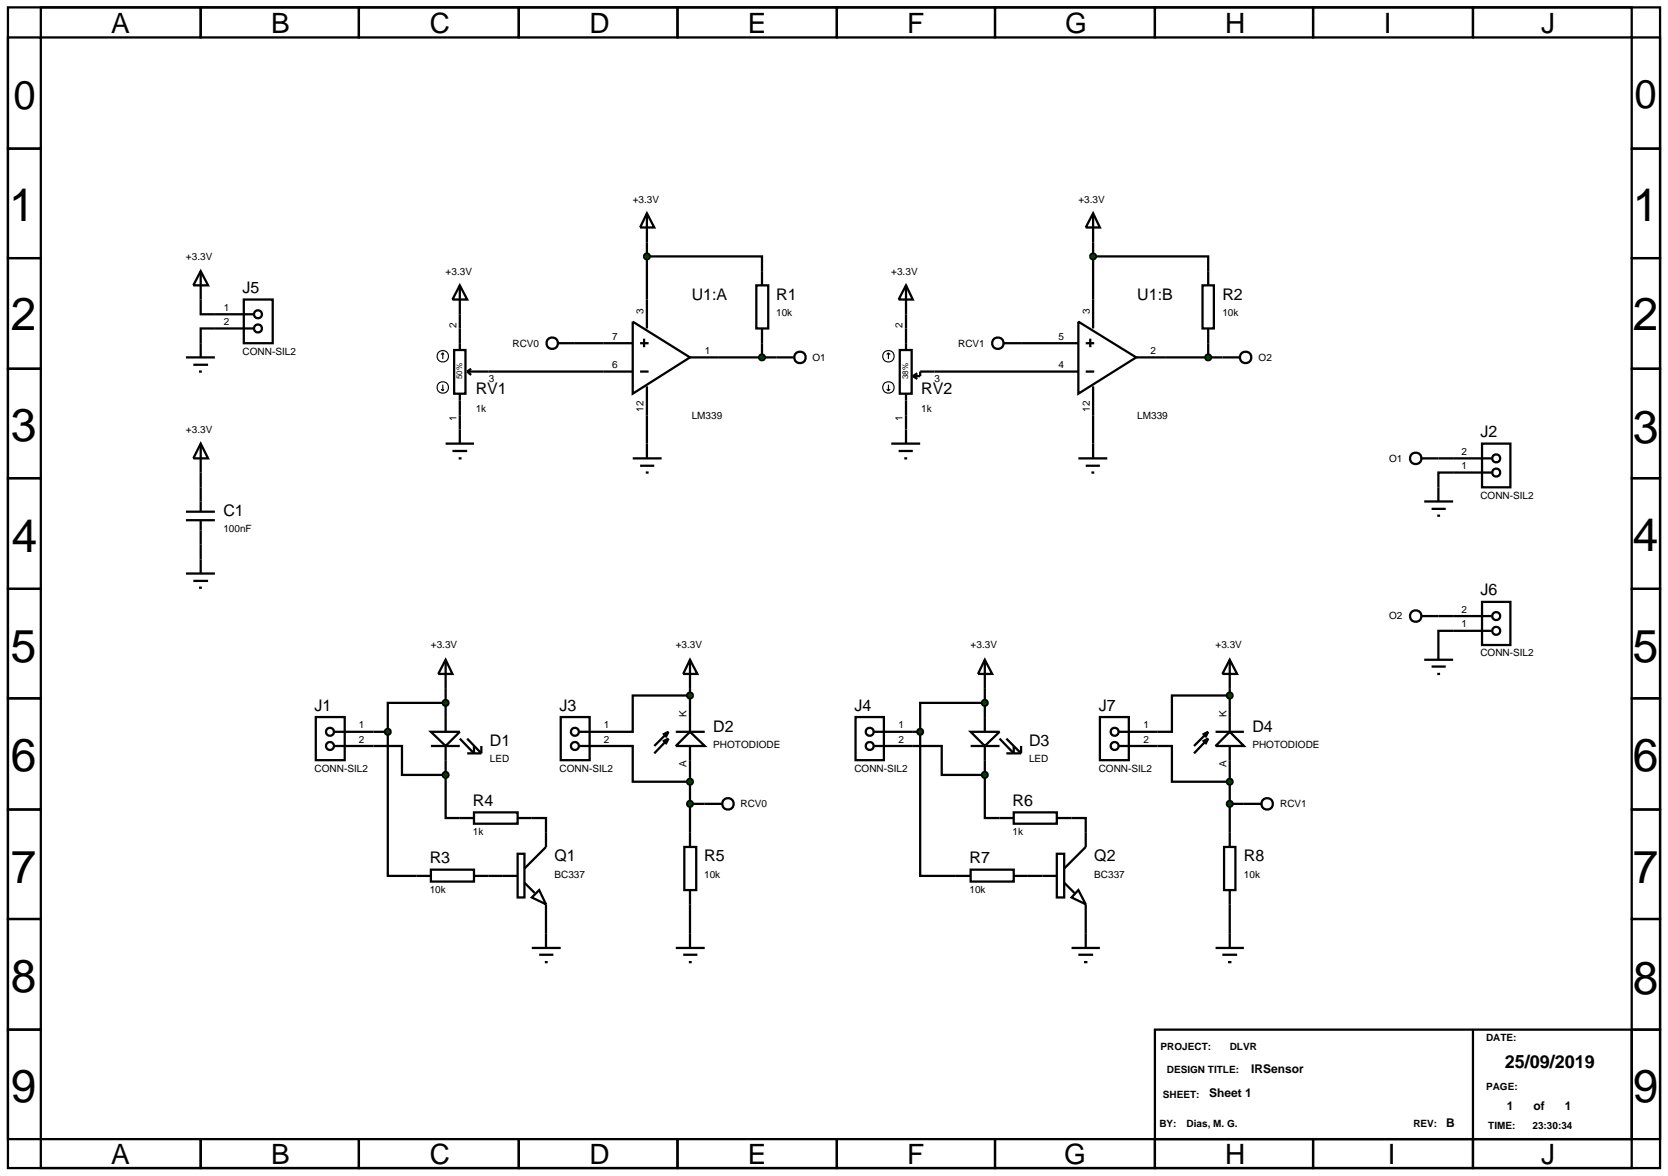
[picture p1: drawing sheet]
<svg xmlns="http://www.w3.org/2000/svg" width="294mm" height="207mm" viewBox="0 0 294 207" stroke-linecap="round" stroke-linejoin="round" font-family="sans-serif">
<g fill="none" stroke="#000" stroke-width=".4">
<path d="M1.4 1.3h291.4v204.6h-291.4zM1.4 6.6h5.8v19.6h-5.8zM7.2 1.3h28.2v5.3h-28.2zM35.4 1.3h27.9v5.3h-27.9zM63.3 1.3h28.2v5.3h-28.2zM91.5 1.3h28v5.3h-28zM119.5 1.3h28.1v5.3h-28.1zM147.6 1.3h27.9v5.3h-27.9zM175.5 1.3h28.2v5.3h-28.2zM203.7 1.3h27.9v5.3h-27.9zM231.6 1.3h28.2v5.3h-28.2zM259.8 1.3h28v5.3h-28z"/>
<path d="M287.8 6.6h5v19.6h-5zM1.4 26.2h5.8v19.3h-5.8zM114.1 37.6l1.3 2.5h-2.5zM114.1 37.6v20.3M287.8 26.2h5v19.3h-5zM1.4 45.5h5.8v19.5h-5.8zM35.4 52.8v2.6h2.5M37.9 57.9h-2.5v2.6M81.1 55.4v2.5M111.6 56.7l10.1 6.3-10.1 6.4zM113.6 59.7v1.5M114.1 45.2h20.3v5.1"/>
<path d="M133.4 50.3h2.1v7.6h-2.1zM134.4 57.9v5.1M159.8 55.4v2.5M192.8 45.2h20.3v2.6M192.8 42.7v10.1M287.8 45.5h5v19.5h-5zM1.4 65h5.8v19.3h-5.8zM81.1 73.2v2.5M86.2 65.5h25.4M101.4 60.5h10.2M112.9 65.5h1.5M112.9 60.5h1.5"/>
<path d="M114.1 68.1v10.1M121.7 63h15.3M159.8 73.2v2.5M164.8 65.5h20.4M180.1 60.5h5.1M192.8 73.2v5M205.5 63h10.1M213.1 60.5v2.5M287.8 65h5v19.3h-5zM1.4 84.3h5.8v19.5h-5.8zM35.4 83.3v2.6M35.4 96v2.6"/>
<path d="M253.7 80.8h2.6M256.3 83.3h-2.6v2.6M287.8 84.3h5v19.5h-5zM1.4 103.8h5.8v19.3h-5.8zM253.7 108.6h2.6M256.3 111.2h-2.6v2.5M287.8 103.8h5v19.3h-5zM1.4 123.1h5.8v19.6h-5.8zM65.9 131.5h5v5.1h7.7M65.9 129h2.5M68.4 129v25.4h5.1M78.6 136.6v7.6h2.5"/>
<path d="M78.6 123.9h-10.2v5.1M78.6 121.3v5.1M78.6 134v2.6M109 131.5h2.6v6.3h10.1M121.7 122.6h-10.1v6.4h-2.6M121.7 121.3v5.1M121.7 134v12.7M161 131.5h5.1v5.1h7.6M161 129h1.3M162.3 129v25.4h6.3M173.7 136.6v7.6h2.6M173.7 123.9h-11.4v5.1"/>
<path d="M173.7 121.3v5.1M173.7 134v2.6M204.2 131.5h2.5v6.3h10.2M216.9 122.6h-10.2v6.4h-2.5M216.9 121.3v5.1M216.9 134v12.7M287.8 123.1h5v19.6h-5zM1.4 142.7h5.8v19.3h-5.8zM86.2 154.4h2.5M93.8 144.2h2.5v2.5M121.7 159.4v5.1M121.7 141.7h2.6"/>
<path d="M181.3 154.4h2.6M189 144.2h2.5v2.5M216.9 141.7h2.5M216.9 159.4v5.1M287.8 142.7h5v19.3h-5zM1.4 162h5.8v19.5h-5.8zM96.3 162v2.5M191.5 162v2.5M287.8 162h5v19.5h-5zM1.4 181.5h5.8v19.3h-5.8zM203.7 181.5h84.1v19.3h-84.1zM259.8 181.5v19.3"/>
<path d="M287.8 181.5h5v19.3h-5zM7.2 200.8h28.2v5.1h-28.2zM35.4 200.8h27.9v5.1h-27.9zM63.3 200.8h28.2v5.1h-28.2zM91.5 200.8h28v5.1h-28zM119.5 200.8h28.1v5.1h-28.1zM147.6 200.8h27.9v5.1h-27.9zM175.5 200.8h28.2v5.1h-28.2zM203.7 200.8h27.9v5.1h-27.9zM231.6 200.8h28.2v5.1h-28.2zM259.8 200.8h28v5.1h-28z"/>
</g>
<path d="M113.7 44.9l.4-.2-.5 .5zM114.1 44.7l.4 .2 .1 .3zM114.6 45.2l-.1 .3-.4 .2zM113.6 45.2l.5 .5-.4-.2z" fill="#004000" stroke="#000" stroke-width=".4"/>
<path d="M113.6 45.2l.5-.5 .5 .5-.5 .5z" fill="#004000"/>
<g fill="none" stroke="#000" stroke-width=".4">
<path d="M192.8 37.6l1.2 2.5h-2.5zM192.8 37.6v5.1M81.1 50.3l1.3 2.5h-2.6zM81.1 50.3v5.1M81.1 57.9v3.8M190.2 56.7l10.2 6.3-10.2 6.4zM192.3 59.7v1.5M192.8 52.8v5.1M212.1 50.3h2v7.6h-2zM213.1 47.8v2.5M213.1 57.9v2.6M78.6 78.2h5"/>
<path d="M79.8 79.5h2.6M80.1 61.7h2v7.7h-2zM81.1 69.4v3.8M81.1 75.7v2.5M82.4 65.5l.7 .6M82.4 65.5h3.8M83.1 65l-.7 .5M98.4 60.5h3M114.1 78.2v2.6M185.2 65.5h5M185.2 60.5h5M191.5 65.5h1.5"/>
<path d="M191.5 60.5h1.5M192.8 68.1v5.1M200.4 63h5.1M80.9 80.8h.5M111.6 80.8h5.1M112.9 82.1h2.5M113.9 83.3h.5"/>
<circle cx="97.4" cy="60.5" r="1.01"/>
</g>
<g fill="none" stroke="#000" stroke-width=".2">
<path d="M77.8 68.6l.3 .3M78.1 62.2l-.3 .3M78.1 62.2l.2 .3M78.1 62.2v1.1M78.1 67.8v1.1M78.3 68.6l-.2 .3"/>
<circle cx="78.1" cy="62.8" r="1.01"/>
<circle cx="78.1" cy="68.3" r="1.01"/>
</g>
<path d="M192.4 44.9l.4-.2-.5 .5zM192.8 44.7l.4 .2 .1 .3zM193.3 45.2l-.1 .3-.4 .2zM192.3 45.2l.5 .5-.3-.1z" fill="#004000" stroke="#000" stroke-width=".4"/>
<path d="M192.3 45.2l.5-.5 .5 .5-.5 .5z" fill="#004000"/>
<g fill="none" stroke="#000" stroke-width=".4">
<path d="M35.4 47.8l1.3 2.5h-2.6zM35.4 47.8v5M37.9 55.4h6.9M37.9 57.9h6.9M43 52.8h5.1v7.7h-5.1zM159.8 50.3l1.2 2.5h-2.5zM159.8 50.3v5.1M159.8 57.9v3.8M32.8 63h5.1M34.1 64.3h2.6M35.1 65.5h.5M35.4 60.5v2.5"/>
<path d="M157.2 78.2h5.1M158.5 79.5h2.5M158.7 61.7h2.1v7.7h-2.1zM159.8 69.4v3.8M159.8 75.7v2.5M161 66.3l.8 .5M161.8 65.8l-.8 .5M164.8 65.5h-2.5v.8h-1.3M177 60.5h3.1M192.8 78.2v2.6M159.5 80.8h.5M190.2 80.8h5.1"/>
<path d="M191.5 82.1h2.5M192.5 83.3h.5M78.6 116.3l1.2 2.5h-2.5zM78.6 116.3v5M55.7 126.4h5.1v7.6h-5.1zM59 131.5h6.9M59 129h6.9M76 129h5.1l-2.5 2.5zM76 131.5h5.1M78.6 126.4v2.6M78.6 131.5v2.5M81.1 130.2l2.5 2.6v-1.3"/>
<path d="M82.4 130.2l2.5 2.6M82.4 132.8h2.5M84.9 131.5v1.3M117.9 129l-2.5 2.5M117.9 130.2l-2.5 2.6M117.9 130.2l-.5 1M117.9 130.2l-1 .5M117.9 129l-.5 1M117.9 129l-1 .5M119.2 129h5.1M121.7 129l2.6 2.5h-5.1zM121.7 126.4v2.6"/>
<path d="M121.7 131.5v2.5M93.8 167.1h5.1M95.1 168.3h2.5M96.1 169.6h.5M96.3 164.5v2.6"/>
<circle cx="45.5" cy="57.9" r=".7"/>
<circle cx="45.5" cy="55.4" r=".7"/>
<circle cx="176" cy="60.5" r="1.01"/>
<circle cx="58.2" cy="129" r=".7"/>
<circle cx="58.2" cy="131.5" r=".7"/>
</g>
<g fill="none" stroke="#000" stroke-width=".2">
<path d="M156.4 68.6l.3 .3M156.7 62.2l-.3 .3M156.7 62.2l.3 .3M156.7 62.2v1.1M156.7 67.8v1.1M157 68.6l-.3 .3"/>
<circle cx="156.7" cy="62.8" r="1.01"/>
<circle cx="156.7" cy="68.3" r="1.01"/>
</g>
<path d="M78.3 123.5l.3-.1-.5 .5zM78.6 123.4l.3 .1 .2 .4zM78.6 124.4l.5-.5-.2 .4zM78.1 123.9l.5 .5-.3-.1z" fill="#004000" stroke="#000" stroke-width=".4"/>
<path d="M78.6 123.4l.5 .5-.5 .5-.5-.5z" fill="#004000"/>
<g fill="none" stroke="#000" stroke-width=".4">
<path d="M261.4 78.2h5v7.7h-5zM256.3 83.3h6.8M256.3 80.8h6.8M73.5 154.4h2.5M76 153.3h7.6v2.1h-7.6zM81.1 144.2h2.5M83.6 143.2h7.7v2h-7.7zM83.6 154.4h2.6M88.7 154.4h2.6M91.3 150.5h1.2v7.7h-1.2zM91.3 144.2h2.5M92.5 155.6l1.8 1.8"/>
<path d="M95.1 156.9l1.2 2.5-2.5-1.2zM96.3 146.7v2.6l-3.8 3.8M96.3 159.4v2.6"/>
<circle cx="263.9" cy="83.3" r=".7"/>
<circle cx="263.9" cy="80.8" r=".7"/>
</g>
<path d="M78.3 136.2l.3-.1-.5 .5zM78.6 136.1l.3 .1 .2 .4zM78.6 137.1l.5-.5-.2 .4zM78.1 136.6l.5 .5-.3-.1z" fill="#004000" stroke="#000" stroke-width=".4"/>
<path d="M78.6 136.1l.5 .5-.5 .5-.5-.5z" fill="#004000"/>
<g fill="none" stroke="#000" stroke-width=".4">
<path d="M121.7 116.3l1.3 2.5h-2.5zM121.7 116.3v5M120.7 149.3h2.1v7.6h-2.1zM121.7 146.7v2.6M121.7 156.9v2.5M124.3 141.7h3M119.2 167.1h5.1M120.5 168.3h2.5M121.5 169.6h.5M121.7 164.5v2.6"/>
<circle cx="128.4" cy="141.7" r="1.01"/>
</g>
<path d="M121.3 141.4l.4-.2-.5 .5zM121.7 141.2l.3 .1 .2 .4zM122.2 141.7l-.1 .3-.4 .2zM121.2 141.7l.5 .5-.4-.2z" fill="#004000" stroke="#000" stroke-width=".4"/>
<path d="M121.2 141.7l.5-.5 .5 .5-.5 .5z" fill="#004000"/>
<g fill="none" stroke="#000" stroke-width=".4">
<path d="M35.4 78.2l1.3 2.6h-2.6zM35.4 78.2v5.1M32.8 91.7h5.1M32.8 90.2h5.1M35.4 85.9v4.3M35.4 91.7v4.3M35.4 98.6v2.5M32.8 101.1h5.1M34.1 102.4h2.6M35.1 103.6h.5M98.9 126.4h5.1v7.6h-5.1zM102.2 129h6.8"/>
<path d="M102.2 131.5h6.8"/>
<circle cx="101.4" cy="129" r=".7"/>
<circle cx="101.4" cy="131.5" r=".7"/>
</g>
<g fill="#004000" stroke="#000" stroke-width=".4">
<path d="M121.4 122.2l.3-.1-.5 .5zM121.7 122.1l.4 .2 .1 .3zM121.7 123.1l.5-.5-.2 .4zM121.2 122.6l.5 .5-.4-.2z"/>
<path d="M121.3 137.5l.4-.2-.5 .5zM121.7 137.3l.3 .1 .2 .4zM121.7 138.3l.5-.5-.1 .3zM121.2 137.8l.5 .5-.4-.2z"/>
</g>
<g fill="#004000">
<path d="M121.7 122.1l.5 .5-.5 .5-.5-.5z"/>
<path d="M121.2 137.8l.5-.5 .5 .5-.5 .5z"/>
</g>
<g fill="none" stroke="#000" stroke-width=".4">
<path d="M173.7 116.3l1.3 2.5h-2.5zM173.7 116.3v5M150.9 126.4h5v7.6h-5zM154.2 131.5h6.8M154.2 129h6.8M171.2 129h5.1l-2.6 2.5zM171.2 131.5h5.1M173.7 126.4v2.6M173.7 131.5v2.5M176.3 130.2l2.5 2.6v-1.3M177.5 130.2l2.6 2.6M177.5 132.8h2.6"/>
<path d="M180.1 131.5v1.3M213.1 129l-2.5 2.5M213.1 130.2l-2.5 2.6M213.1 130.2l-.5 1M213.1 130.2l-1 .5M213.1 129l-.5 1M213.1 129l-1 .5M214.4 131.5l2.5-2.5 2.5 2.5zM214.4 129h5M216.9 126.4v2.6M216.9 131.5v2.5M189 167.1h5"/>
<path d="M190.2 168.3h2.6M191.2 169.6h.6M191.5 164.5v2.6"/>
<circle cx="153.4" cy="129" r=".7"/>
<circle cx="153.4" cy="131.5" r=".7"/>
</g>
<path d="M173.4 123.5l.3-.1-.5 .5zM173.7 123.4l.4 .2 .1 .3zM173.7 124.4l.5-.5-.1 .3zM173.2 123.9l.5 .5-.4-.2z" fill="#004000" stroke="#000" stroke-width=".4"/>
<path d="M173.7 123.4l.5 .5-.5 .5-.5-.5z" fill="#004000"/>
<g fill="none" stroke="#000" stroke-width=".4">
<path d="M256.3 111.2h6.8M256.3 108.6h6.8M261.4 106.1h5v7.6h-5zM168.6 154.4h2.6M171.2 153.3h7.6v2.1h-7.6zM176.3 144.2h2.5M178.8 143.2h7.6v2h-7.6zM178.8 154.4h2.5M183.9 154.4h2.5M186.4 150.5h1.3v7.7h-1.3zM186.4 144.2h2.6M187.7 155.6l1.8 1.8"/>
<path d="M190.2 156.9l1.3 2.5-2.5-1.2zM191.5 146.7v2.6l-3.8 3.8M191.5 159.4v2.6"/>
<circle cx="263.9" cy="108.6" r=".7"/>
<circle cx="263.9" cy="111.2" r=".7"/>
</g>
<path d="M173.4 136.2l.3-.1-.5 .5zM173.7 136.1l.4 .2 .1 .3zM173.7 137.1l.5-.5-.1 .3zM173.2 136.6l.5 .5-.4-.2z" fill="#004000" stroke="#000" stroke-width=".4"/>
<path d="M173.7 136.1l.5 .5-.5 .5-.5-.5z" fill="#004000"/>
<g fill="none" stroke="#000" stroke-width=".4">
<path d="M216.9 116.3l1.3 2.5h-2.6zM216.9 116.3v5M215.9 149.3h2v7.6h-2zM216.9 146.7v2.6M216.9 156.9v2.5M219.4 141.7h3.1M214.4 167.1h5M215.6 168.3h2.6M216.6 169.6h.6M216.9 164.5v2.6"/>
<circle cx="223.5" cy="141.7" r="1.01"/>
</g>
<path d="M216.5 141.4l.4-.2-.5 .5zM216.9 141.2l.4 .2 .1 .3zM217.4 141.7l-.1 .3-.4 .2zM216.4 141.7l.5 .5-.4-.2z" fill="#004000" stroke="#000" stroke-width=".4"/>
<path d="M216.4 141.7l.5-.5 .5 .5-.5 .5z" fill="#004000"/>
<g fill="none" stroke="#000" stroke-width=".4">
<path d="M194 126.4h5.1v7.6h-5.1zM197.3 129h6.9M197.3 131.5h6.9"/>
<circle cx="196.6" cy="129" r=".7"/>
<circle cx="196.6" cy="131.5" r=".7"/>
</g>
<g fill="#004000" stroke="#000" stroke-width=".4">
<path d="M216.5 122.3l.4-.2-.5 .5zM216.9 122.1l.4 .2 .1 .3zM217.4 122.6l-.1 .3-.4 .2zM216.4 122.6l.5 .5-.3-.1z"/>
<path d="M216.5 137.5l.4-.2-.5 .5zM216.9 137.3l.4 .2 .1 .3zM216.9 138.3l.5-.5-.1 .3zM216.4 137.8l.5 .5-.4-.2z"/>
</g>
<g fill="#004000">
<path d="M216.4 122.6l.5-.5 .5 .5-.5 .5z"/>
<path d="M216.4 137.8l.5-.5 .5 .5-.5 .5z"/>
</g>
<g fill="none" stroke="#000" stroke-width=".4">
<path d="M137 63h3"/>
<circle cx="141.1" cy="63" r="1.01"/>
</g>
<path d="M134.1 62.6l.3-.1-.5 .5zM134.4 62.5l.4 .2 .1 .3zM134.4 63.5l.5-.5-.2 .4zM133.9 63l.5 .5-.4-.2z" fill="#004000" stroke="#000" stroke-width=".4"/>
<path d="M134.4 62.5l.5 .5-.5 .5-.5-.5z" fill="#004000"/>
<g fill="none" stroke="#000" stroke-width=".4">
<path d="M215.6 63h3.1"/>
<circle cx="219.7" cy="63" r="1.01"/>
</g>
<path d="M212.8 62.6l.3-.1-.5 .5zM213.1 62.5l.4 .2 .1 .3zM213.6 63l-.2 .4-.3 .1zM212.6 63l.5 .5-.4-.2z" fill="#004000" stroke="#000" stroke-width=".4"/>
<path d="M213.1 62.5l.5 .5-.5 .5-.5-.5z" fill="#004000"/>
<g fill="none" stroke="#000" stroke-width=".4">
<path d="M250.7 80.8h3M251.2 88.4h5.1M252.5 89.7h2.5M253.5 90.9h.5M253.7 85.9v2.5M250.7 108.6h3M251.2 116.3h5.1M252.5 117.5h2.5M253.5 118.8h.5M253.7 113.7v2.6"/>
<circle cx="249.7" cy="80.8" r="1.01"/>
<circle cx="249.7" cy="108.6" r="1.01"/>
</g>
<g fill="#004000" stroke="#000" stroke-width=".4">
<path d="M161.9 128.7l.4-.2-.5 .5zM162.3 128.5l.4 .2 .1 .3zM162.8 129l-.1 .3-.4 .2zM161.8 129l.5 .5-.4-.2z"/>
<path d="M68 128.7l.4-.2-.5 .5zM68.4 128.5l.3 .1 .2 .4zM68.9 129l-.1 .3-.4 .2zM67.9 129l.5 .5-.4-.2z"/>
</g>
<g fill="#004000">
<path d="M161.8 129l.5-.5 .5 .5-.5 .5z"/>
<path d="M67.9 129l.5-.5 .5 .5-.5 .5z"/>
</g>
<g font-size="8.1">
<text x="1.6" y="38.9">1</text>
<text x="288" y="38.9">1</text>
<text x="1.9" y="58.2">2</text>
<text x="288" y="58.2">2</text>
<text x="1.9" y="77.7">3</text>
<text x="288" y="78">3</text>
<text x="2.1" y="97.3">4</text>
<text x="288" y="97">4</text>
<text x="1.9" y="116.7">5</text>
<text x="288" y="116.7">5</text>
<text x="1.9" y="135.8">6</text>
<text x="288" y="135.8">6</text>
<text x="1.9" y="155.6">7</text>
<text x="288" y="155.6">7</text>
<text x="1.9" y="174.9">8</text>
<text x="288" y="175.2">8</text>
<text x="1.9" y="194.2">9</text>
<text x="288" y="194.2">9</text>
</g>
<g font-size="7.1">
<text x="2.4" y="19.3">0</text>
<text x="288.3" y="19.1">0</text>
</g>
<g font-size="4.9">
<text x="19.6" y="5.8">A</text>
<text x="47.8" y="5.8">B</text>
<text x="75.8" y="5.8">C</text>
<text x="104" y="5.8">D</text>
<text x="131.9" y="5.8">E</text>
<text x="160" y="5.8">F</text>
<text x="187.9" y="5.8">G</text>
<text x="216.1" y="5.8">H</text>
<text x="244.1" y="5.8">I</text>
<text x="271.8" y="5.8">J</text>
<text x="19.6" y="205.3">A</text>
<text x="47.8" y="205.3">B</text>
<text x="75.8" y="205.3">C</text>
<text x="104" y="205.3">D</text>
<text x="131.9" y="205.3">E</text>
<text x="160" y="205.3">F</text>
<text x="187.7" y="205.3">G</text>
<text x="216.1" y="205.3">H</text>
<text x="244.8" y="205.3">I</text>
<text x="271.8" y="205.3">J</text>
</g>
<text font-size="3.2" x="265.4" y="188.2">25/09/2019</text>
<g font-size="2.8">
<text x="42.8" y="51.7">J5</text>
<text x="122" y="53">U1:A</text>
<text x="136.9" y="52.9">R1</text>
<text x="200.6" y="53">U1:B</text>
<text x="215.6" y="52.9">R2</text>
<text x="83.9" y="69.5">RV1</text>
<text x="162.5" y="69.5">RV2</text>
<text x="261.1" y="77.1">J2</text>
<text x="39.4" y="91">C1</text>
<text x="261.1" y="105">J6</text>
<text x="55.5" y="125.3">J1</text>
<text x="98.7" y="125.3">J3</text>
<text x="150.7" y="125.3">J4</text>
<text x="193.8" y="125.3">J7</text>
<text x="86.4" y="131.5">D1</text>
<text x="125.8" y="129">D2</text>
<text x="181.5" y="131.5">D3</text>
<text x="220.9" y="129">D4</text>
<text x="83.4" y="142.1">R4</text>
<text x="178.6" y="142.1">R6</text>
<text x="75.8" y="152.2">R3</text>
<text x="97.8" y="151.9">Q1</text>
<text x="124.2" y="151.9">R5</text>
<text x="171" y="152.2">R7</text>
<text x="193" y="151.9">Q2</text>
<text x="219.4" y="151.9">R8</text>
</g>
<g font-size="2.1">
<text x="220.7" y="189.2">IRSensor</text>
<text x="213.3" y="193.4">Sheet 1</text>
<text x="265.8" y="195.6">1</text>
<text x="270.5" y="195.6">of</text>
<text x="276" y="195.6">1</text>
<text x="255.1" y="198.6">B</text>
</g>
<g font-size="1.8">
<text x="111.6" y="35.7">+3.3V</text>
<text x="190.2" y="35.7">+3.3V</text>
<text x="32.8" y="45.8">+3.3V</text>
<text x="78.6" y="48.4">+3.3V</text>
<text x="157.2" y="48.4">+3.3V</text>
<text x="39.5" y="54.8">1</text>
<text x="39.5" y="57.3">2</text>
<text x="80.5" y="57.9" transform="rotate(-90 80.5 57.9)">2</text>
<text x="108" y="59.9">7</text>
<text x="113.5" y="55.4" transform="rotate(-90 113.5 55.4)">3</text>
<text x="136.9" y="55.7">10k</text>
<text x="159.2" y="57.9" transform="rotate(-90 159.2 57.9)">2</text>
<text x="186.7" y="59.9">5</text>
<text x="192.2" y="55.4" transform="rotate(-90 192.2 55.4)">3</text>
<text x="215.6" y="55.7">10k</text>
<text x="42.8" y="62.5">CONN-SIL2</text>
<text x="90.4" y="61.1">RCV0</text>
<text x="108" y="64.9">6</text>
<text x="124.3" y="62.4">1</text>
<text x="143.3" y="63.6">O1</text>
<text x="169" y="61.1">RCV1</text>
<text x="186.7" y="64.9">4</text>
<text x="202.9" y="62.4">2</text>
<text x="222" y="63.6">O2</text>
<text x="86.2" y="67.3">3</text>
<text x="164.8" y="67.3">3</text>
<text x="32.8" y="76.3">+3.3V</text>
<text x="80.5" y="74.2" transform="rotate(-90 80.5 74.2)">1</text>
<text x="83.9" y="72.6">1k</text>
<text x="113.5" y="72.6" transform="rotate(-90 113.5 72.6)">12</text>
<text x="122" y="73.9">LM339</text>
<text x="159.2" y="74.2" transform="rotate(-90 159.2 74.2)">1</text>
<text x="162.5" y="72.6">1k</text>
<text x="192.2" y="72.6" transform="rotate(-90 192.2 72.6)">12</text>
<text x="200.6" y="73.9">LM339</text>
<text x="245" y="81.4">O1</text>
<text x="257.8" y="82.7">1</text>
<text x="257.8" y="80.2">2</text>
<text x="261.1" y="87.9">CONN-SIL2</text>
<text x="39.4" y="93.8">100nF</text>
<text x="257.8" y="108">2</text>
<text x="245" y="109.2">O2</text>
<text x="257.8" y="110.6">1</text>
<text x="76" y="114.3">+3.3V</text>
<text x="119.2" y="114.3">+3.3V</text>
<text x="171.2" y="114.3">+3.3V</text>
<text x="214.4" y="114.3">+3.3V</text>
<text x="261.1" y="115.7">CONN-SIL2</text>
<text x="63.3" y="128.4">1</text>
<text x="63.3" y="130.9">2</text>
<text x="106.5" y="128.4">1</text>
<text x="106.5" y="130.9">2</text>
<text x="121.1" y="126.4" transform="rotate(-90 121.1 126.4)">K</text>
<text x="125.8" y="131.8">PHOTODIODE</text>
<text x="158.5" y="128.4">1</text>
<text x="158.5" y="130.9">2</text>
<text x="201.7" y="128.4">1</text>
<text x="201.7" y="130.9">2</text>
<text x="216.3" y="126.4" transform="rotate(-90 216.3 126.4)">K</text>
<text x="220.9" y="131.8">PHOTODIODE</text>
<text x="55.5" y="136">CONN-SIL2</text>
<text x="86.4" y="134.4">LED</text>
<text x="98.7" y="136">CONN-SIL2</text>
<text x="121.1" y="135.2" transform="rotate(-90 121.1 135.2)">A</text>
<text x="150.7" y="136">CONN-SIL2</text>
<text x="181.5" y="134.4">LED</text>
<text x="193.8" y="136">CONN-SIL2</text>
<text x="216.3" y="135.2" transform="rotate(-90 216.3 135.2)">A</text>
<text x="130.6" y="142.3">RCV0</text>
<text x="225.8" y="142.3">RCV1</text>
<text x="83.4" y="147.2">1k</text>
<text x="178.6" y="147.2">1k</text>
<text x="97.8" y="154.7">BC337</text>
<text x="124.2" y="154.7">10k</text>
<text x="193" y="154.7">BC337</text>
<text x="219.4" y="154.7">10k</text>
<text x="75.8" y="157.4">10k</text>
<text x="171" y="157.4">10k</text>
<text x="204.7" y="185.1">PROJECT:</text>
<text x="216.9" y="185.1">DLVR</text>
<text x="262.1" y="183.5">DATE:</text>
<text x="205.8" y="189.2">DESIGN TITLE:</text>
<text x="205.1" y="193.6">SHEET:</text>
<text x="262.1" y="192.1">PAGE:</text>
<text x="204.5" y="198.7">BY:</text>
<text x="209.3" y="198.7">Dias, M. G.</text>
<text x="249.3" y="198.6">REV:</text>
<text x="262.5" y="199.1">TIME:</text>
<text x="270.3" y="199.1">23:30:34</text>
</g>
<g font-size="1.4">
<text x="81.5" y="66.9" transform="rotate(-90 81.5 66.9)">50%</text>
<text x="160.2" y="66.9" transform="rotate(-90 160.2 66.9)">38%</text>
</g>
</svg>
